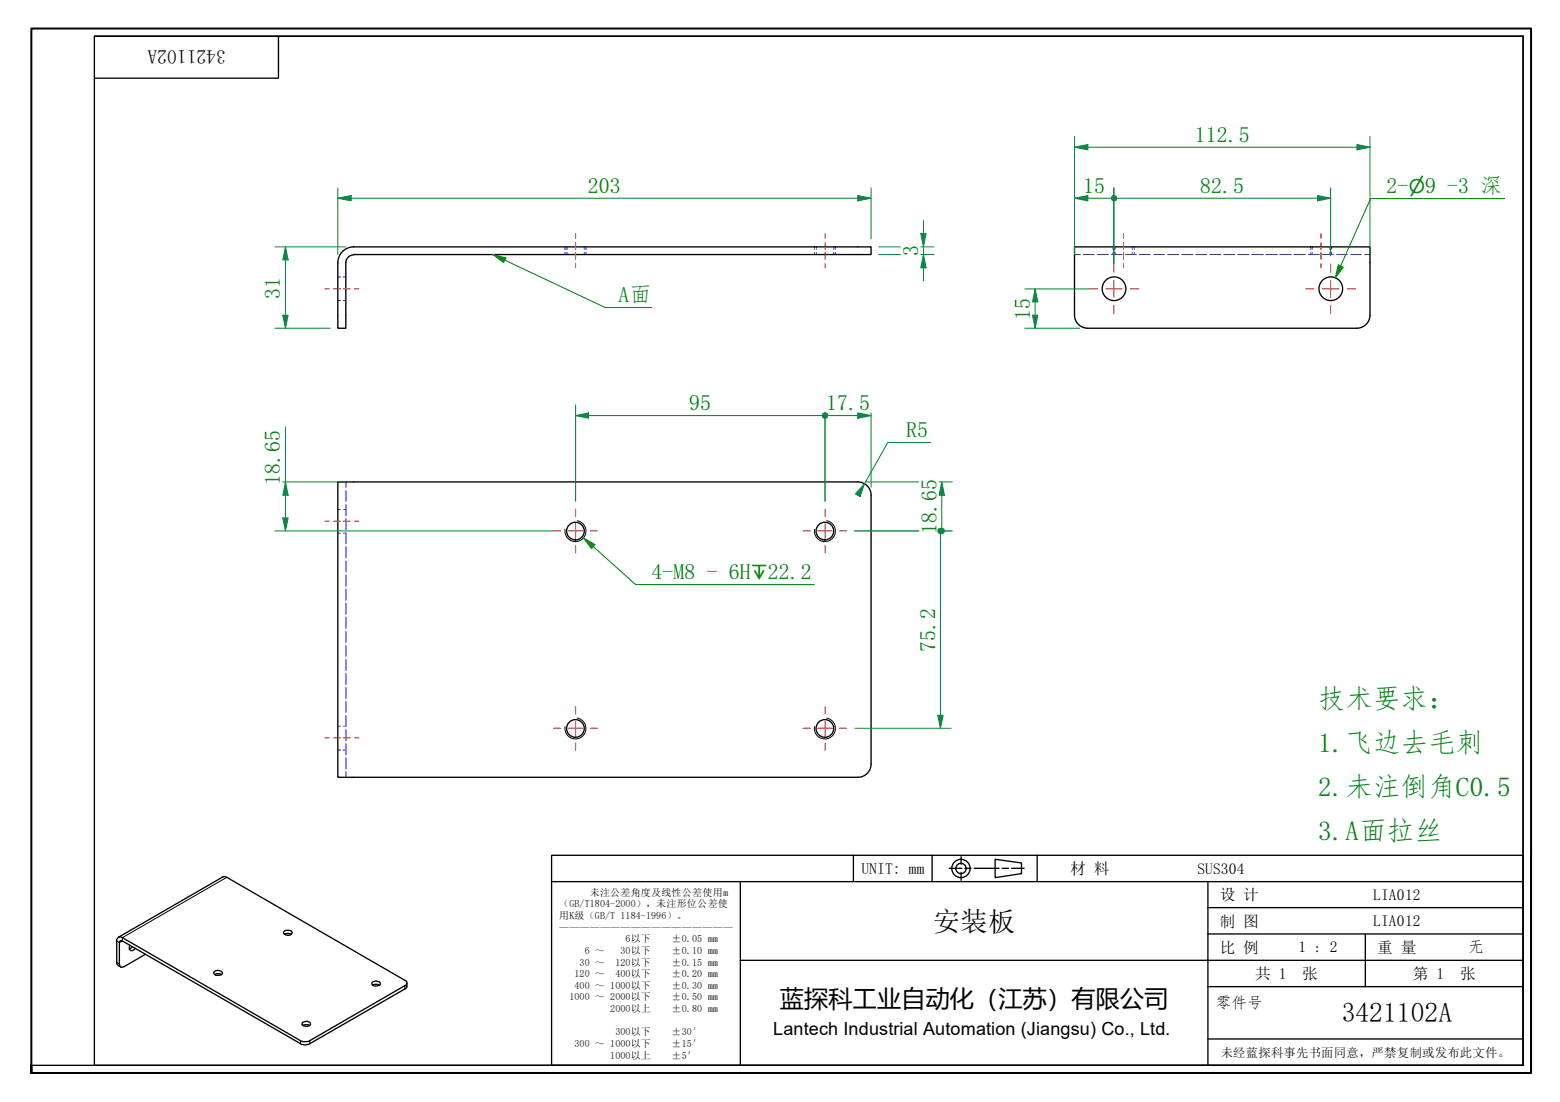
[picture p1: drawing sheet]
<svg xmlns="http://www.w3.org/2000/svg" width="297mm" height="210mm" viewBox="0 0 297 210" stroke-linecap="round" stroke-linejoin="round" font-family="sans-serif">
<g fill="none" stroke="#00f" stroke-width=".19">
<path d="M64.3 57.2h.5M64.3 52.7h.5M65.3 57.2h.5M65.3 52.7h.5M107.6 47v.5M107.6 48v.5M107.9 47v.5M107.9 48v.5M111.3 47v.5M111.3 48v.5M111.6 47v.5M111.6 48v.5"/>
<path d="M155.1 47v.5M155.1 48v.5M155.4 47v.5M155.4 48v.5M158.7 47v.5M158.7 48v.5M159.1 47v.5M159.1 48v.5M204.6 48.5h1.1M206.2 48.5h2.1M208.9 48.5h2.2M211.6 48.5h2.1"/>
<path d="M212 47v.5M212 48v.5M212.3 47v.5M212.3 48v.5M214.2 48.5h2.2M215.6 47v.5M215.6 48v.5M216 47v.5M216 48v.5M216.9 48.5h2.2M219.6 48.5h2.1M222.3 48.5h2.2"/>
<path d="M225 48.5h2.1M227.6 48.5h2.2M230.3 48.5h2.2M233 48.5h2.1M235.7 48.5h2.1M238.4 48.5h2.1M241 48.5h2.2M243.7 48.5h2.2M246.4 48.5h2.1M249.1 48.5h2.1M249.6 47v.5M249.6 48v.5"/>
<path d="M249.9 47v.5M249.9 48v.5M251.8 48.5h2.1M253.2 47v.5M253.2 48v.5M253.6 47v.5M253.6 48v.5M254.4 48.5h2.2M257.1 48.5h2.2M259.8 48.5h1.1M64.3 97.1h.5M65.3 97.1h.5"/>
<path d="M65.8 91.8v1.1M65.8 93.4v2.1M65.8 96.1v2.2M65.8 98.8v2.1M64.3 101.6h.5M65.3 101.6h.5M65.8 101.4v2.2M65.8 104.1v2.2M65.8 106.8v2.1M65.8 109.5v2.2M65.8 112.2v2.1M65.8 114.8v2.2"/>
<path d="M65.8 117.5v2.2M64.3 138.3h.5M65.3 138.3h.5M65.8 120.2v2.1M65.8 122.9v2.1M65.8 125.6v2.1M65.8 128.2v2.2M65.8 130.9v2.2M65.8 133.6v2.1M65.8 136.3v2.1M65.8 139v2.1M64.3 142.8h.5"/>
<path d="M65.3 142.8h.5M65.8 141.6v2.2M65.8 144.3v2.2M65.8 147v1.1"/>
</g>
<g fill="none" stroke="#000" stroke-width=".25">
<path d="M67.3 47h98.6v1.5h-98.6M67.3 47a3 3 0 0 0-3 3v12.5h1.5v-12.5a1.49 1.49 0 0 1 1.5-1.5M258.3 62.5a2.51 2.51 0 0 0 2.6-2.5v-13h-56.3v13a2.51 2.51 0 0 0 2.5 2.5h51.3M163.3 91.8h-99v56.3h99M163.4 91.8a2.51 2.51 0 0 1 2.5 2.5M165.9 94.3v51.2a2.51 2.51 0 0 1-2.5 2.6M22.5 178.5l19.9-11.5h.4l34.3 19.7a.53 .53 0 0 1 .4 .5 .53 .53 0 0 1-.4 .5l-18.1 10.5-.6 .2h-.6l-.6-.2-34.1-19.7a.68 .68 0 0 0-.9 .7v4.4l.8 .6M54.1 177.4a1.02 1.02 0 0 1 1.5 .2 .9 .9 0 0 1-.8 .6 .9 .9 0 0 1-.8-.6zM54.2 178l.6-.2 .6 .2M24.7 180.1l-.1 .2a.53 .53 0 0 0 .2 .7 .53 .53 0 0 0 .7-.1l.3-.3M25.2 180.4l-.6 .4M27.7 181.8l-4.1 2.3a.54 .54 0 0 1-.6 .1 .54 .54 0 0 1-.3-.6v-4.1l.2-.3h.2l34.1 19.6 .9 .2 .9-.2 18.1-10.4 .4-.3v-.9"/>
<path d="M40.7 185.2a1 1 0 0 1 1.7 .1 1 1 0 0 1-1.7 .1zM40.9 185.6l.4-.1h.5l.4 .1M57.6 194.8a.88 .88 0 0 1 1.5 .4 1.14 1.14 0 0 1-1.6-.1zM57.7 195.3l.4-.1 .8 .1M70.9 187.1a1.11 1.11 0 0 1 1.6 .3 1.02 1.02 0 0 1-1.7 0zM71 187.7l.4-.2 .9 .2"/>
<circle cx="212.1" cy="55" r="2.25"/>
<circle cx="253.4" cy="55" r="2.25"/>
<circle cx="109.6" cy="101.2" r="1.68"/>
<circle cx="157.1" cy="101.2" r="1.68"/>
<circle cx="109.6" cy="138.8" r="1.68"/>
<circle cx="157.1" cy="138.8" r="1.68"/>
</g>
<path d="M109.9 99.2a2 2 0 0 1 1.6 2.3 2 2 0 0 1-2.3 1.6 2 2 0 0 1-1.6-2.3M157.4 99.2a2 2 0 0 1 1.6 2.3 2 2 0 0 1-2.3 1.6 2 2 0 0 1-1.6-2.3M109.9 136.8a2 2 0 0 1 1.6 2.3 2 2 0 0 1-2.3 1.6 2 2 0 0 1-1.6-2.3M157.4 136.8a2 2 0 0 1 1.6 2.3 2 2 0 0 1-2.3 1.6 2 2 0 0 1-1.6-2.3M43.2 167.1l-19.9 11.5v.6l-.6 .3-.5-.3M22.2 183.3l.5 .3M57.2 198.2v.6M59 198.2v.6M77.1 187.7v.7" fill="none" stroke="#000" stroke-width=".19"/>
<path d="M6 204.4v-1.5v1.5M6 202.9v-197.5h285.5v199h-285.5" fill="none" stroke="#000" stroke-width=".38"/>
<path d="M18 6.9h272v196h-272zM18 6.9h272M53 6.9v8h-35M290 6.9v196h-284" fill="none" stroke="#000" stroke-width=".25"/>
<g fill="none" stroke="#000" stroke-width=".25">
<path d="M105 162.9h185v40h-185zM105 167.9h185M141 167.9v35M162.5 162.9v5M177.5 162.9v5M180.7 165.4h2.4M183 163.2v1.4M183 166.2v1.5M183.7 165.4h1.2M185.5 165.4h4.7M189.5 163.7l5 .7v2l-5 .8zM190.8 165.4h1.2"/>
<path d="M192.6 165.4h2.4M197.5 162.9v5M230 167.9v35M230 177.9h60M230 172.9h60M260 177.9v10M291.5 162.9v41.5h-186.5M141 182.9h149M230 197.9h60M230 187.9h60"/>
<circle cx="183" cy="165.4" r="1.75"/>
<circle cx="183" cy="165.4" r=".98"/>
</g>
<g fill="none" stroke="#f00" stroke-width=".19">
<path d="M61.8 55h.9M63.5 55h1.3M65.3 55h1.4M67.5 55h.8M109.6 44.5v.9M109.6 46.2v1.3M109.6 48v1.4M109.6 50.2v.8M157.1 44.5v.9M157.1 46.2v1.3M157.1 48v1.4M157.1 50.2v.8"/>
<path d="M213.9 44.5v.9M213.9 46.2v1.3M213.9 48v1.4M213.9 50.2v.8M61.8 99.3h.9M63.5 99.3h1.3M65.3 99.3h1.4M67.5 99.3h.8M61.8 140.6h.9M63.5 140.6h1.3M65.3 140.6h1.4M67.5 140.6h.8"/>
</g>
<g fill="none" stroke="#f00" stroke-width=".19">
<path d="M207.4 55h1.6M210.6 55h3.1M212.1 50.3v1.6M212.1 53.4v3.2M212.1 58.2v1.6M215.3 55h1.6M248.6 55h1.6M251.8 55h3.2M253.4 50.3v1.6M253.4 53.4v3.2M253.4 58.2v1.6M256.5 55h1.6"/>
<path d="M109.6 97v1.4M109.6 99.7v2.8M157.1 97v1.4M157.1 99.7v2.8M105.4 101.1h1.4M108.2 101.1h2.8M109.6 103.9v1.4M112.4 101.1h1.3M152.9 101.1h1.4M155.7 101.1h2.8M157.1 103.9v1.4M159.9 101.1h1.3"/>
</g>
<path d="M54.4 47v2.5" fill="none" stroke="#00803f" stroke-width=".19"/>
<path d="M54.4 47l.5 2.5h-1.1z" fill="#00803f"/>
<path d="M54.4 47l.5 2.5h-1.1zM54.4 60v2.5" fill="none" stroke="#00803f" stroke-width=".19"/>
<path d="M53.8 60h1.1l-.5 2.5z" fill="#00803f"/>
<path d="M64.3 37.8h2.6M52.3 47h13.5M54.4 49.5v10.5M52.3 62.5h10.6M53.8 60h1.1l-.5 2.5z" fill="none" stroke="#00803f" stroke-width=".19"/>
<path d="M64.3 37.8l2.6-.6v1.1z" fill="#00803f"/>
<path d="M64.3 37.8l2.6-.6v1.1zM163.3 37.8h2.6" fill="none" stroke="#00803f" stroke-width=".19"/>
<path d="M163.3 37.2l2.6 .6-2.6 .5z" fill="#00803f"/>
<path d="M64.3 35.8v12.7M66.9 37.8h96.4M163.3 37.2l2.6 .6-2.6 .5zM165.9 35.8v9.7M175.8 48.5v2.5" fill="none" stroke="#00803f" stroke-width=".19"/>
<path d="M175.8 48.5l.5 2.5h-1z" fill="#00803f"/>
<path d="M175.8 48.5l.5 2.5h-1zM175.8 44.5v2.5" fill="none" stroke="#00803f" stroke-width=".19"/>
<path d="M175.3 44.5h1l-.5 2.5z" fill="#00803f"/>
<path d="M204.6 28h2.5M167.3 47h4.1M167.3 48.5h4.1M175.3 44.5h1l-.5 2.5zM175.3 47h2.6M175.3 48.5h2.6M175.8 42v2.5M175.8 47v1.5M175.8 51v2.5" fill="none" stroke="#00803f" stroke-width=".19"/>
<path d="M204.6 28l2.5-.5v1z" fill="#00803f"/>
<path d="M204.6 28l2.5-.5v1zM258.4 28h2.5" fill="none" stroke="#00803f" stroke-width=".19"/>
<path d="M258.4 27.5l2.5 .5-2.5 .5z" fill="#00803f"/>
<path d="M204.6 26v22.5M204.6 37.8h2.5M207.1 28h51.3M258.4 27.5l2.5 .5-2.5 .5zM260.9 26v22.5" fill="none" stroke="#00803f" stroke-width=".19"/>
<path d="M204.6 37.8l2.5-.6v1.1z" fill="#00803f"/>
<path d="M204.6 37.8l2.5-.6v1.1zM209.6 37.8h1.9" fill="none" stroke="#00803f" stroke-width=".19"/>
<circle cx="212.1" cy="37.7" r=".61" fill="#00803f"/>
<path d="M204.6 35.8v12.7M207.1 37.8h2.5M212.1 35.8v14.5M212.7 37.8h1.9" fill="none" stroke="#00803f" stroke-width=".19"/>
<circle cx="212.1" cy="37.7" r=".61" fill="#00803f"/>
<path d="M250.9 37.8h2.5" fill="none" stroke="#00803f" stroke-width=".19"/>
<path d="M250.9 37.2l2.5 .6-2.5 .5z" fill="#00803f"/>
<path d="M212.1 35.8v14.5M214.6 37.8h36.3M250.9 37.2l2.5 .6-2.5 .5zM253.4 35.8v12.9M197.1 60v2.5" fill="none" stroke="#00803f" stroke-width=".19"/>
<path d="M196.6 60h1l-.5 2.5z" fill="#00803f"/>
<path d="M197.1 55v2.5M196.6 60h1l-.5 2.5z" fill="none" stroke="#00803f" stroke-width=".19"/>
<path d="M197.1 55l.5 2.5h-1z" fill="#00803f"/>
<path d="M195.1 55h12.3M197.1 55l.5 2.5h-1zM197.1 57.5v2.5M195.1 62.5h10.5" fill="none" stroke="#00803f" stroke-width=".19"/>
<path d="M264 37.8h22M255.3 50.6l-1 2.3" fill="none" stroke="#008000" stroke-width=".19"/>
<path d="M254.8 50.5l1 .4-1.5 2z" fill="#008000"/>
<path d="M286.5 37.8h-25.5l-5.7 12.8M254.8 50.5l1 .4-1.5 2z" fill="none" stroke="#008000" stroke-width=".19"/>
<path d="M109.6 79.2h2.5" fill="none" stroke="#00803f" stroke-width=".19"/>
<path d="M109.6 79.2l2.5-.6v1.1z" fill="#00803f"/>
<path d="M109.6 79.2l2.5-.6v1.1zM154.6 79.2h1.9" fill="none" stroke="#00803f" stroke-width=".19"/>
<circle cx="157.1" cy="79.2" r=".63" fill="#00803f"/>
<path d="M109.6 77.1v18.4M112.1 79.2h42.5M157.1 78.6v16.9M157.7 79.2h1.9" fill="none" stroke="#00803f" stroke-width=".19"/>
<circle cx="157.1" cy="79.2" r=".63" fill="#00803f"/>
<path d="M163.3 79.2h2.6" fill="none" stroke="#00803f" stroke-width=".19"/>
<path d="M163.3 78.6l2.6 .6-2.6 .5z" fill="#00803f"/>
<path d="M157.1 78.6v16.9M159.6 79.2h3.7M163.3 78.6l2.6 .6-2.6 .5zM165.9 78.6v14.2M164.6 92.2l-1.3 2.1" fill="none" stroke="#00803f" stroke-width=".19"/>
<path d="M164.6 92.2l-.8 2.4-.9-.5z" fill="#00803f"/>
<path d="M54.4 98.7v2.4M164.6 92.2l-.8 2.4-.9-.5zM177.2 84.3h-8.2l-4.4 7.9" fill="none" stroke="#00803f" stroke-width=".19"/>
<path d="M53.8 98.7h1.1l-.5 2.4z" fill="#00803f"/>
<path d="M53.8 98.7h1.1l-.5 2.4zM54.4 91.8v2.5" fill="none" stroke="#00803f" stroke-width=".19"/>
<path d="M54.4 91.8l.5 2.5h-1.1z" fill="#00803f"/>
<path d="M53.8 91.8h12M54.4 91.8l.5 2.5h-1.1zM54.4 81.3v10.5M54.4 94.3v4.4M52.3 101.1h53.1" fill="none" stroke="#00803f" stroke-width=".19"/>
<path d="M111.1 102.5l1.9 1.6M124.1 111.4h30.5" fill="none" stroke="#008000" stroke-width=".19"/>
<path d="M111.1 102.5l2.2 1.2-.7 .8z" fill="#008000"/>
<path d="M93.9 48.5l2.2 1.1M111.1 102.5l2.2 1.2-.7 .8zM113 104.1l8 7.3h34.1" fill="none" stroke="#008000" stroke-width=".19"/>
<path d="M93.9 48.5l2.4 .6-.4 .9z" fill="#008000"/>
<path d="M93.9 48.5l2.4 .6-.4 .9zM96.1 49.6l19.2 9h8.8" fill="none" stroke="#008000" stroke-width=".19"/>
<path d="M251.5 44.5v.9M251.5 46.2v1.3M251.5 48v1.4M251.5 50.2v.8" fill="none" stroke="#f00" stroke-width=".19"/>
<path d="M105.4 138.7h1.4M108.2 138.7h2.8M109.6 134.6v1.4M109.6 137.4v2.7M112.4 138.7h1.3M152.9 138.7h1.4M155.7 138.7h2.8M157.1 134.6v1.4M157.1 137.4v2.7M159.9 138.7h1.3M109.6 141.5v1.4M157.1 141.5v1.4" fill="none" stroke="#f00" stroke-width=".19"/>
<path d="M179.1 136.2v2.5" fill="none" stroke="#00803f" stroke-width=".19"/>
<path d="M178.6 136.2h1l-.5 2.5z" fill="#00803f"/>
<path d="M179.1 101.8v1.9M178.6 136.2h1l-.5 2.5z" fill="none" stroke="#00803f" stroke-width=".19"/>
<circle cx="179.1" cy="101.1" r=".63" fill="#00803f"/>
<path d="M179.3 98.7v1.8M162.8 101.1h12.1M178.8 101.1h2.3M179.1 103.7v32.5M162.8 138.7h18.3" fill="none" stroke="#00803f" stroke-width=".19"/>
<circle cx="179.3" cy="101.1" r=".63" fill="#00803f"/>
<path d="M179.3 91.8v2.5" fill="none" stroke="#00803f" stroke-width=".19"/>
<path d="M179.3 91.8l.5 2.5h-1z" fill="#00803f"/>
<path d="M164.8 91.8h10.1M178.8 91.8h2.6M179.3 91.8l.5 2.5h-1zM179.3 94.3v4.4M162.8 101.1h12.1M178.8 101.1h2.6" fill="none" stroke="#00803f" stroke-width=".19"/>
<g font-size="5.2" fill="#008000">
<text x="251" y="134.8">技术要求：</text>
<text x="251" y="143.2">1.飞边去毛刺</text>
<text x="251" y="151.5">2.未注倒角C0.5</text>
<text x="251" y="160">3.A面拉丝</text>
</g>
<g font-size="5.2">
<text x="177.6" y="177.3">安装板</text>
<text x="255.5" y="194.7">3421102A</text>
</g>
<text font-size="4.6" x="148.5" y="191.9">蓝探科工业自动化（江苏）有限公司</text>
<g font-size="4.2" fill="#008000">
<text x="227.5" y="27">112.5</text>
<text x="112" y="36.7">203</text>
<text x="206.2" y="36.7">15</text>
<text x="228.5" y="36.7">82.5</text>
<text x="264" y="36.7">2-</text>
<text x="271.3" y="36.7">9 -3 深</text>
<text x="174.8" y="48.8" transform="rotate(-90 174.8 48.8)">3</text>
<text x="53.3" y="56.9" transform="rotate(-90 53.3 56.9)">31</text>
<text x="117.8" y="57.4">A面</text>
<text x="196.1" y="60.9" transform="rotate(-90 196.1 60.9)">15</text>
<text x="131.3" y="78.1">95</text>
<text x="157.3" y="78.1">17.5</text>
<text x="172.5" y="83.3">R5</text>
<text x="53.3" y="92.3" transform="rotate(-90 53.3 92.3)">18.65</text>
<text x="178.3" y="101.7" transform="rotate(-90 178.3 101.7)">18.65</text>
<text x="124.1" y="110.2">4-M8 - 6H</text>
<text x="146.2" y="110.2">22.2</text>
<text x="178.1" y="124.1" transform="rotate(-90 178.1 124.1)">75.2</text>
</g>
<text font-size="3.7" x="43" y="9.6" transform="rotate(180 43 9.6)">3421102A</text>
<g font-size="3.6" fill="#008000">
<text x="268.2" y="36.7">⌀</text>
<text x="142.9" y="110.2">↧</text>
</g>
<text font-size="3.4" x="147.2" y="197.1">Lantech Industrial Automation (Jiangsu) Co., Ltd.</text>
<g font-size="3">
<text x="164" y="166.4">UNIT: mm</text>
<text x="203.8" y="166.5">材 料</text>
<text x="228" y="166.4">SUS304</text>
<text x="232.3" y="171.5">设 计</text>
<text x="261.5" y="171.4">LIA012</text>
<text x="232.3" y="176.5">制 图</text>
<text x="261.5" y="176.4">LIA012</text>
<text x="232.3" y="181.5">比 例</text>
<text x="247.3" y="181.4">1 : 2</text>
<text x="262.3" y="181.5">重 量</text>
<text x="279.5" y="181.4">无</text>
<text x="231.5" y="191.9">零件号</text>
<text x="239" y="186.5">共 1</text>
<text x="248" y="186.5">张</text>
<text x="269" y="186.5">第 1</text>
<text x="278" y="186.5">张</text>
</g>
<text font-size="2.3" x="232.5" y="201.3">未经蓝探科事先书面同意，严禁复制或发布此文件。</text>
<g font-size="1.9">
<text x="106.5" y="172.8">（GB/T1804-2000），未注形位公差使</text>
<text x="112.3" y="170.6">未注公差角度及线性公差使用m</text>
<text x="106.5" y="175">用K级（GB/T 1184-1996）。</text>
<text x="106.5" y="177.3">—————————————————</text>
<text x="119.1" y="179.5">6以下</text>
<text x="127.9" y="179.5">±0.05 mm</text>
<text x="110.4" y="183.9">30 ～</text>
<text x="111.4" y="181.7">6 ～</text>
<text x="117.2" y="183.9">120以下</text>
<text x="118.2" y="181.7">30以下</text>
<text x="127.9" y="181.7">±0.10 mm</text>
<text x="127.9" y="183.9">±0.15 mm</text>
<text x="108.5" y="190.5">1000 ～ 2000以下</text>
<text x="109.4" y="186.1">120 ～</text>
<text x="109.4" y="188.3">400 ～ 1000以下</text>
<text x="117.2" y="186.1">400以下</text>
<text x="127.9" y="186.1">±0.20 mm</text>
<text x="127.9" y="188.3">±0.30 mm</text>
<text x="127.9" y="190.5">±0.50 mm</text>
<text x="116.2" y="192.8">2000以上</text>
<text x="117.2" y="197.2">300以下</text>
<text x="127.9" y="192.8">±0.80 mm</text>
<text x="127.9" y="197.2">±30′</text>
<text x="109.4" y="199.4">300 ～ 1000以下</text>
<text x="116.2" y="201.6">1000以上</text>
<text x="127.9" y="199.4">±15′</text>
<text x="127.9" y="201.6">±5′</text>
</g>
</svg>
